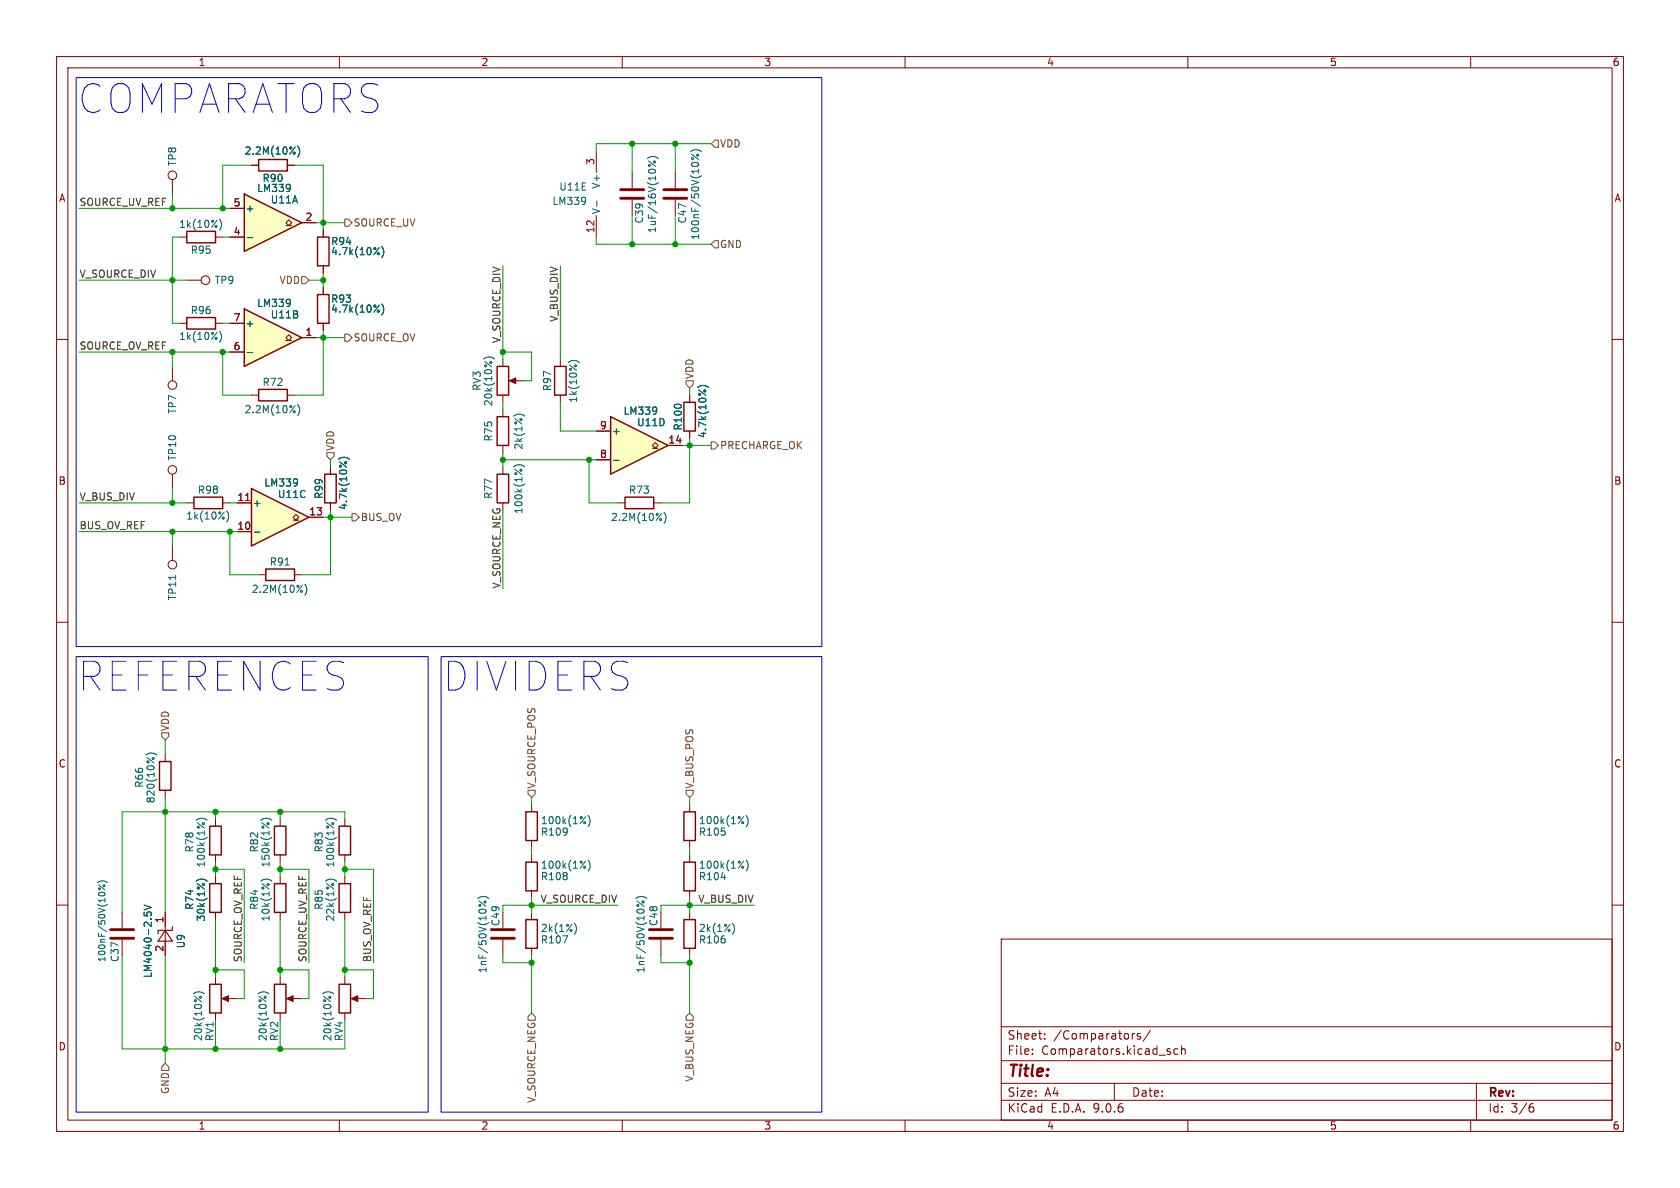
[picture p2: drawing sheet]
<svg xmlns="http://www.w3.org/2000/svg" width="297mm" height="210mm" viewBox="0 0 297 210" stroke-linecap="round" stroke-linejoin="round" font-family="sans-serif">
<g fill="none" stroke="#840000" stroke-width=".18">
<path d="M10 10h277v190h-277zM12 12h273v186h-273zM60 10v2M110 10v2M160 10v2M210 10v2M260 10v2M10 60h2M44.4 69.9h1.3M50.8 69.9h1.3M285 60h2M10 110h2"/>
<path d="M285 110h2M94 151.1v1.3M94 157.5v1.3M10 160h2M177 166h108v32h-108zM285 160h2M60 198v2M110 198v2M160 198v2M177 194.5h108M177 191.5h108M177 187.5h108"/>
<path d="M177 181.5h108M182.5 186.3v.1M182.5 185.5v.1M184.7 183.6v.1M184.7 182.8v.1M197 191.5v3M200.6 182.7l-.3 .1-.1 .2M201.6 182.8l-.4-.1-.2 .2 .1 .2 .5 .2v.3h-.6M203.4 182.1l-1.3 2M206.5 185.9l.4 .1 .1 .2-.3 .2h-.2M206.5 185.4l.4 .1M208.2 185.5l-.4-.1-.3 .3v.4l.2 .2h.5"/>
<path d="M208.9 185.5l.2-.1 .4 .1v.9M208.9 184.9v1.5M210 198v2M260 198v2M261 191.5v6.5M270.6 195.7h.4l.2 .3-.1 .5-.5 .1M271 195.1l-.4 .1"/>
</g>
<path d="M45.7 68.8h5.1v2.1h-5.1zM93 152.4h2v5.1h-2z" fill="none" stroke="#840000" stroke-width=".25"/>
<path d="M52.6 71.5a1.46 1.46 0 0 1 0 2M104 152a1.46 1.46 0 0 1 0 2" fill="none" stroke="#006464" stroke-width=".18"/>
<path d="M44.4 86.4l10.2 5-10.2 5.1z" fill="#ffffc2"/>
<g fill="none" stroke="#840000" stroke-width=".25">
<path d="M33 40.9h5.1v2h-5.1zM120.9 71.1h2v5.1h-2zM34.3 87.9h5.1v2h-5.1zM44.4 86.4l10.2 5-10.2 5.1zM57.4 83.8h2v5.1h-2zM87.9 83.8h2v5.1h-2zM47 100.6h5.1v2h-5.1zM28.2 134.6h2v5.1h-2zM93 143.5h2v5.1h-2zM120.9 143.5h2v5.1h-2zM120.9 152.4h2v5.1h-2zM93 162.6h2v5h-2z"/>
<path d="M120.9 162.6h2v5h-2z"/>
</g>
<g fill="none" stroke="#840000" stroke-width=".18">
<path d="M111.8 30.5v2.8M111.8 35.3v2.8M119.4 30.5v2.8M119.4 35.3v2.8M31.7 41.9h1.3M38.1 41.9h1.3M121.9 69.9v1.2M121.9 76.2v1.3M30.5 83.8v2.6M33 88.9h1.3M39.4 88.9h1.2M41.9 88.9h2.5"/>
<path d="M41.9 94h2.5M51.8 91.9h.5l-.5-.5 .5-.5 .5 .5-.5 .5h.5M54.6 91.4h2.5M58.4 82.6v1.2M58.4 88.9v1.3M88.9 82.6v1.2M88.9 88.9v1.3M45.7 101.6h1.3M52.1 101.6h1.2M29.2 133.4v1.2M29.2 139.7v1.3M94 142.2v1.3"/>
<path d="M94 148.6v1.3M121.9 142.2v1.3M121.9 148.6v1.3M121.9 151.1v1.3M121.9 157.5v1.3M21.6 161.3v2.8M21.6 166.1v2.8M29.2 161.3v7.6M88.9 166.1v2.8M94 161.3v1.3M94 167.6v1.3M116.8 166.1v2.8"/>
<path d="M121.9 161.3v1.3M121.9 167.6v1.3"/>
<circle cx="30.5" cy="83.1" r=".76"/>
</g>
<path d="M43.4 88.5h.7" fill="none" stroke="#a90000" stroke-width=".18"/>
<g fill="none" stroke="#006464" stroke-width=".18">
<path d="M38.8 38.8a1.46 1.46 0 0 1 0 1.9M114.4 28a1.46 1.46 0 0 1 2 0M114.6 28.5l1.3 .9M122.1 26.8a1.46 1.46 0 0 1 1.9 0M122.2 27.2l1.3 1M123.3 68.5a1.46 1.46 0 0 1 2 0M123.5 68.9l1.3 1M124.4 69.1l.2-.2 .2 .2M40.1 90.3a1.46 1.46 0 0 1 0 1.9M45 94.1h.9M50.4 99.9h.7M52.5 84.8v.8"/>
<path d="M52.6 85.2l-.1 .1M59.8 81.2a1.46 1.46 0 0 1 2 0M60 81.6l1.3 1M60.9 81.8l.2-.2 .2 .2M90.8 82.5a1.46 1.46 0 0 1 2 0M53.9 103.3a1.46 1.46 0 0 1 0 1.9M25.8 133.5a1.46 1.46 0 0 1 1.9 0M26 133.9l1.2 1M26.9 134h.3M17.2 156a1.31 1.31 0 0 1 1.8 0M17.4 156.4l1.2 .9M25.5 160l1.2 .4-1.2 .4"/>
<path d="M84.5 158.8a1.46 1.46 0 0 1 1.9 0M84.7 159.3l1.2 .9M104 144.2a1.46 1.46 0 0 1 0 1.9M112.4 158.8a1.46 1.46 0 0 1 1.9 0M112.6 159.3l1.3 .9M127.5 155.1h.8M131.9 144.2a1.46 1.46 0 0 1 0 1.9M131.9 152a1.46 1.46 0 0 1 0 2M25.5 161.3v.6M26 161.9v-.5l.2-.2 .5 .1v.6M100.3 165.4l-.5 1.3M101.6 163.3a1.49 1.49 0 0 1 0 1.8"/>
<path d="M129.5 163.3a1.49 1.49 0 0 1 0 1.8"/>
<circle cx="114.8" cy="29.2" r=".18"/>
<circle cx="115.7" cy="28.6" r=".18"/>
<circle cx="122.4" cy="28" r=".18"/>
<circle cx="123.3" cy="27.4" r=".18"/>
<circle cx="17.6" cy="157.1" r=".16"/>
<circle cx="18.4" cy="156.6" r=".16"/>
<circle cx="85.7" cy="159.4" r=".18"/>
<circle cx="113.7" cy="159.4" r=".18"/>
<circle cx="84.8" cy="160.1" r=".18"/>
<circle cx="112.8" cy="160.1" r=".18"/>
</g>
<path d="M109.7 35.1h4.1M109.7 33.5h4.1M117.3 35.1h4.1M117.3 33.5h4.1M19.6 164.3h4M19.6 165.9h4M86.9 164.3h4M86.9 165.9h4M114.8 164.3h4.1M114.8 165.9h4.1" fill="none" stroke="#840000" stroke-width=".51"/>
<path d="M29.2 164.5l1.3 1.9h-2.6zM30.5 163.8v.7h-2.6v.6" fill="none" stroke="#840000" stroke-width=".2"/>
<path d="M43.2 34.3l10.1 5.1-10.1 5.1z" fill="#ffffc2"/>
<path d="M43.2 34.3l10.1 5.1-10.1 5.1zM45.7 28.2h5.1v2h-5.1zM87.9 73.7h2v5h-2zM87.9 64.8h2v5.1h-2zM98 64.8h2.1v5.1h-2.1zM110.5 87.9h5.1v2h-5.1zM59.9 156.2h2.1v5.1h-2.1zM37.1 174h2v5.1h-2zM48.5 174h2v5.1h-2zM59.9 174h2.1v5.1h-2.1z" fill="none" stroke="#840000" stroke-width=".25"/>
<g fill="none" stroke="#840000" stroke-width=".18">
<path d="M30.5 31.8v2.5M40.6 36.8h2.6M44.4 29.2h1.3M50.5 39.9h.6l-.6-.5 .6-.5 .5 .5-.5 .5h.5M50.8 29.2h1.3M53.3 39.4h2.6M105.4 26.7v3.8M105.4 38.1v3.8M40.6 41.9h2.6M88.9 63.5v1.3M88.9 69.9v1.2M88.9 72.4v1.3"/>
<path d="M88.9 78.7v1.3M90.4 67.3h2.3M99.1 63.5v1.3M99.1 69.9v1.2M30.5 96.5v2.6M109.2 88.9h1.3M115.6 88.9h1.2M61 154.9v1.3M38.1 172.7v1.3M38.1 179.1v1.2M39.6 176.5h2.3M49.5 172.7v1.3"/>
<path d="M49.5 179.1v1.2M51.1 176.5h2.2M61 161.3v1.3M61 172.7v1.3M61 179.1v1.2M62.5 176.5h2.3"/>
<circle cx="30.5" cy="31" r=".76"/>
<circle cx="30.5" cy="99.8" r=".76"/>
</g>
<g fill="none" stroke="#006464" stroke-width=".18">
<path d="M51.3 32.7v.9M51.3 33.1v.1M52.6 25.8a1.46 1.46 0 0 1 0 1.9M103.5 35v.8M103.5 35.4v.1M105.5 35.5v1M43.7 42h1M85.5 63.5a1.46 1.46 0 0 1 1.9 0M90.9 73.5a1.49 1.49 0 0 1 1.8 0M100.5 64.1a1.46 1.46 0 0 1 1.9 0M117.4 90.6a1.46 1.46 0 0 1 0 1.9M31.1 101.7v.7"/>
<path d="M57.5 155.8a1.46 1.46 0 0 1 2 0M34.2 175.7a1.46 1.46 0 0 1 1.9 0M45.6 175.7a1.46 1.46 0 0 1 1.9 0M57 175.7a1.46 1.46 0 0 1 2 0"/>
</g>
<g fill="#840000" stroke="#840000" stroke-width=".18">
<path d="M90 67.3l1.2-.5v1z"/>
<path d="M62.1 176.5l1.1-.5v1z"/>
<path d="M39.2 176.5l1.2-.5v1z"/>
<path d="M50.7 176.5l1.1-.5v1z"/>
</g>
<path d="M107.9 73.7l10.2 5-10.2 5.1z" fill="#ffffc2"/>
<path d="M33 56.1h5.1v2.1h-5.1zM56.1 52.1h2.1v5.1h-2.1zM107.9 73.7l10.2 5-10.2 5.1zM37.1 156.2h2v5.1h-2zM37.1 146.1h2v5h-2zM48.5 146.1h2v5h-2zM48.5 156.2h2v5.1h-2zM59.9 146.1h2.1v5h-2.1z" fill="none" stroke="#840000" stroke-width=".25"/>
<g fill="none" stroke="#840000" stroke-width=".18">
<path d="M31.7 57.2h1.3M33 49.5h2.6M38.1 57.2h1.3M57.1 50.8v1.3M57.1 57.2v1.2M30.5 64.8v2.5M105.4 76.2h2.5M115.3 79.2h.5l-.5-.5 .5-.5 .5 .5-.5 .5h.5M118.1 78.7h2.5M105.4 81.3h2.5M38.1 144.8v1.3M38.1 151.1v1.3"/>
<path d="M38.1 154.9v1.3M49.5 144.8v1.3M49.5 151.1v1.3M49.5 154.9v1.3M61 144.8v1.3M61 151.1v1.3M38.1 161.3v1.3M49.5 161.3v1.3"/>
<circle cx="36.3" cy="49.5" r=".76"/>
<circle cx="30.5" cy="68.1" r=".76"/>
</g>
<path d="M38.8 58.6a1.46 1.46 0 0 1 0 1.9M66.9 54.8l.2 .2-.2 .2M67.1 53.9l-1 1.3M67.5 53.7a1.46 1.46 0 0 1 0 2M116 72.1v.8M116.1 72.5l-.1 .1M108.5 81.4h.9M34.7 155.8a1.46 1.46 0 0 1 1.9 0M34.7 145a1.46 1.46 0 0 1 1.9 0M46.1 155.8a1.46 1.46 0 0 1 2 0M46.1 145a1.46 1.46 0 0 1 2 0M57.5 145a1.46 1.46 0 0 1 2 0" fill="none" stroke="#006464" stroke-width=".18"/>
<path d="M43.2 54.6l10.1 5.1-10.1 5.1z" fill="#ffffc2"/>
<path d="M43.2 54.6l10.1 5.1-10.1 5.1zM56.1 41.9h2.1v5.1h-2.1z" fill="none" stroke="#840000" stroke-width=".25"/>
<g fill="none" stroke="#840000" stroke-width=".18">
<path d="M40.6 36.8h2.6M44.4 29.2h1.3M50.8 29.2h1.3M53.3 39.4h2.6M40.6 57.2h2.6M40.6 41.9h2.6M53.3 59.7h2.6M57.1 40.6v1.3M57.1 47v1.3M57.1 50.8v1.3M57.1 57.2v1.2M40.6 62.2h2.6"/>
<path d="M50.5 60.2h.6l-.6-.5 .6-.5 .5 .5-.5 .5h.5M105.4 76.2h2.5M118.1 78.7h2.5M121.9 69.9v1.2M121.9 76.2v1.3M41.9 88.9h2.5M41.9 94h2.5M54.6 91.4h2.5M58.4 82.6v1.2M58.4 88.9v1.3M105.4 81.3h2.5M38.1 154.9v1.3"/>
<path d="M29.2 161.3v2.5M29.2 166.4v2.5M38.1 161.3v1.3"/>
</g>
<g fill="none" stroke="#006464" stroke-width=".18">
<path d="M51.3 32.7v.9M51.3 33.1v.1M52.6 25.8a1.46 1.46 0 0 1 0 1.9M43.7 42h1M51.3 53v.9M51.3 53.4v.2M66.9 44.7l.2 .1-.2 .2M66.9 54.8l.2 .2-.2 .2M67.1 43.8l-1 1.2M67.1 53.9l-1 1.3M67.5 43.6a1.46 1.46 0 0 1 0 1.9M67.5 53.7a1.46 1.46 0 0 1 0 2"/>
<path d="M43.7 62.3h1M116 72.1v.8M116.1 72.5l-.1 .1M123.3 68.5a1.46 1.46 0 0 1 2 0M123.5 68.9l1.3 1M124.4 69.1l.2-.2 .2 .2M45 94.1h.9M52.5 84.8v.8M52.6 85.2l-.1 .1M59.8 81.2a1.46 1.46 0 0 1 2 0M60 81.6l1.3 1M60.9 81.8l.2-.2 .2 .2"/>
<path d="M108.5 81.4h.9M25.5 160l1.2 .4-1.2 .4M34.7 155.8a1.46 1.46 0 0 1 1.9 0M25.5 161.3v.6M26 161.9v-.5l.2-.2 .5 .1v.6"/>
</g>
<g fill="none" stroke="#725600" stroke-width=".18">
<path d="M61 38.7h.6l.6 .7-.6 .6h-.6zM126.4 24.8h.6v1.2h-.6l-.7-.6zM53.3 48.9h.7l.6 .6-.6 .7h-.7zM61 59.1h.6l.6 .6-.6 .6h-.6zM126.4 42.5h.6v1.3h-.6l-.7-.6zM121.3 67.3h1.3v.6l-.7 .7-.6-.7zM125.7 78.1h.7l.6 .6-.6 .7h-.7zM57.8 80h1.3v.6l-.7 .7-.6-.7zM62.2 90.8h.7l.6 .6-.6 .7h-.7zM28.6 129.5h1.2v.7l-.6 .6-.6-.6zM93.3 139.7h1.3v.6l-.6 .7-.7-.7zM121.3 139.7h1.3v.6l-.7 .7-.6-.7z"/>
<path d="M94 179.1l.6 .6v.6h-1.3v-.6zM121.9 179.1l.7 .6v.6h-1.3v-.6zM29.2 188l.6 .6v.6h-1.2v-.6z"/>
</g>
<g fill="none" stroke="#009600" stroke-width=".18">
<path d="M14 36.8h26.6M30.5 34.3v2.5M44.4 29.2h-5v7.6M52.1 29.2h5v11.4M55.9 39.4h5.1M111.8 25.4v5.1M111.8 38.1v5.1M119.4 25.4v5.1M119.4 38.1v5.1M125.7 25.4h-20.3v1.3M14 49.5h19M31.7 41.9h-1.2v15.3h1.2"/>
<path d="M39.4 57.2h1.2M39.4 41.9h1.2M54.6 49.5h2.5M55.9 59.7h5.1M57.1 58.4v11.5h-5M57.1 48.3v2.5M88.9 47v16.5M99.1 47v16.5M105.4 41.9v1.3h20.3M14 62.2h26.6M30.5 62.2v2.6M39.4 62.2v7.7h5"/>
<path d="M88.9 62.2h5.1v5.1h-1.3M88.9 71.1v1.3M99.1 71.1v5.1h6.3M120.6 78.7h5.1M121.9 68.6v1.3M121.9 77.5v11.4h-5.1M14 94h27.9M14 88.9h19M30.5 86.4v2.5M30.5 94v2.5M40.6 94v7.6h5.1M40.6 88.9h1.3"/>
<path d="M57.1 91.4h5.1M58.4 90.2v11.4h-5.1M58.4 81.3v1.3M88.9 80v2.6M88.9 90.2v13.9M88.9 81.3h16.5M104.1 81.3v7.6h5.1M29.2 130.8v2.6M29.2 141v20.3M38.1 153.7h5.1v16.5M38.1 143.5v1.3M38.1 152.4v2.5"/>
<path d="M49.5 153.7h5.1v16.5M49.5 143.5v1.3M49.5 152.4v2.5M61 144.8v-1.3h-39.4v17.8M61 153.7h5v16.5M61 152.4v2.5M94 141v1.2M94 149.9v1.2M94 158.8v2.5M121.9 141v1.2M121.9 149.9v1.2M121.9 158.8v2.5"/>
<path d="M21.6 168.9v16.5h39.4v-5.1M29.2 168.9v19.1M38.1 162.6v10.1M38.1 171.5h5.1v5h-1.3M49.5 162.6v10.1M49.5 171.5h5.1v5h-1.3M61 162.6v10.1M61 171.5h5v5h-1.2M88.9 168.9v1.3h5.1M94 168.9v10.2M109.2 160h-20.3v1.3M116.8 168.9v1.3h5.1"/>
<path d="M121.9 168.9v10.2M133.3 160h-16.5v1.3M38.1 180.3v5.1M49.5 180.3v5.1"/>
</g>
<path d="M13.5 13.7h131.8v100.6h-131.8zM13.5 116.1h62.2v80.5h-62.2zM78 116.1h67.3v80.5h-67.3z" fill="none" stroke="#0000c2" stroke-width=".18"/>
<path d="M43.4 88.5h.7" fill="none" stroke="#a90000" stroke-width=".18"/>
<g fill="#009600" stroke="#009600" stroke-width=".18">
<circle cx="94" cy="170.2" r=".46"/>
<circle cx="121.9" cy="170.2" r=".46"/>
<circle cx="121.9" cy="160" r=".46"/>
<circle cx="94" cy="160" r=".46"/>
<circle cx="39.4" cy="36.8" r=".46"/>
<circle cx="57.1" cy="39.4" r=".46"/>
<circle cx="30.5" cy="36.8" r=".46"/>
<circle cx="39.4" cy="62.2" r=".46"/>
<circle cx="57.1" cy="49.5" r=".46"/>
<circle cx="30.5" cy="62.2" r=".46"/>
<circle cx="30.5" cy="49.5" r=".46"/>
<circle cx="57.1" cy="59.7" r=".46"/>
<circle cx="119.4" cy="43.2" r=".46"/>
<circle cx="121.9" cy="78.7" r=".46"/>
<circle cx="111.8" cy="43.2" r=".46"/>
<circle cx="88.9" cy="62.2" r=".46"/>
<circle cx="104.1" cy="81.3" r=".46"/>
<circle cx="119.4" cy="25.4" r=".46"/>
<circle cx="111.8" cy="25.4" r=".46"/>
<circle cx="38.1" cy="143.5" r=".46"/>
<circle cx="49.5" cy="143.5" r=".46"/>
<circle cx="29.2" cy="143.5" r=".46"/>
<circle cx="61" cy="171.5" r=".46"/>
<circle cx="38.1" cy="153.7" r=".46"/>
<circle cx="61" cy="153.7" r=".46"/>
<circle cx="49.5" cy="153.7" r=".46"/>
<circle cx="49.5" cy="185.4" r=".46"/>
<circle cx="38.1" cy="185.4" r=".46"/>
<circle cx="29.2" cy="185.4" r=".46"/>
<circle cx="49.5" cy="171.5" r=".46"/>
<circle cx="38.1" cy="171.5" r=".46"/>
<circle cx="88.9" cy="81.3" r=".46"/>
<circle cx="30.5" cy="88.9" r=".46"/>
<circle cx="30.5" cy="94" r=".46"/>
<circle cx="58.4" cy="91.4" r=".46"/>
<circle cx="40.6" cy="94" r=".46"/>
</g>
<g font-size="7.1" fill="#0000c2">
<text x="13.5" y="20.3">COMPARATORS</text>
<text x="13.5" y="122.4">REFERENCES</text>
<text x="78" y="122.4">DIVIDERS</text>
</g>
<text font-size="2.8" fill="#840000" x="178" y="190.9">Title:</text>
<g font-size="2.1" fill="#840000">
<text x="178" y="184">Sheet:</text>
<text x="186.2" y="184">/Comparators/</text>
<text x="178" y="186.7">File:</text>
<text x="184.1" y="186.7">Comparators.kicad_sch</text>
<text x="178" y="196.9">KiCad</text>
<text x="178" y="194.1">Size:</text>
<text x="184.7" y="194.1">A4</text>
<text x="185.7" y="196.9">E.D.A.</text>
<text x="193.3" y="196.9">9.0.6</text>
<text x="200" y="194.1">Date:</text>
<text x="263" y="194.3">Rev:</text>
<text x="263" y="196.9">Id:</text>
<text x="267.1" y="196.9">3/6</text>
</g>
<g font-size="1.8" fill="#840000">
<text x="35" y="11.9">1</text>
<text x="85" y="11.9">2</text>
<text x="135" y="11.9">3</text>
<text x="185" y="11.9">4</text>
<text x="235" y="11.9">5</text>
<text x="285" y="11.9">6</text>
<text x="10.3" y="35.9">A</text>
<text x="285.3" y="35.9">A</text>
<text x="10.3" y="85.9">B</text>
<text x="285.3" y="85.9">B</text>
<text x="10.3" y="135.9">C</text>
<text x="285.3" y="135.9">C</text>
<text x="10.3" y="185.9">D</text>
<text x="285.3" y="185.9">D</text>
<text x="35" y="199.9">1</text>
<text x="85" y="199.9">2</text>
<text x="135" y="199.9">3</text>
<text x="185" y="199.9">4</text>
<text x="235" y="199.9">5</text>
<text x="285" y="199.9">6</text>
</g>
<g font-size="1.8" fill="#006464">
<text x="31.3" y="29.5" transform="rotate(-90 31.3 29.5)">TP8</text>
<text x="43.1" y="27.5">2.2M(10%)</text>
<text x="45.4" y="34.1">LM339</text>
<text x="46.3" y="32.4">R90</text>
<text x="98.8" y="33.9">U11E</text>
<text x="106.3" y="33.5" transform="rotate(-90 106.3 33.5)">V+</text>
<text x="31.6" y="40.5">1k(10%)</text>
<text x="43.3" y="37.7">+</text>
<text x="47.8" y="36.2">U11A</text>
<text x="97.6" y="36.4">LM339</text>
<text x="106.3" y="38" transform="rotate(-90 106.3 38)">V-</text>
<text x="113.9" y="39.6" transform="rotate(-90 113.9 39.6)">C39</text>
<text x="116.2" y="41.3" transform="rotate(-90 116.2 41.3)">1uF/16V(10%)</text>
<text x="121.5" y="39.6" transform="rotate(-90 121.5 39.6)">C47</text>
<text x="33.6" y="45.1">R95</text>
<text x="58.4" y="45.3">4.7k(10%)</text>
<text x="58.4" y="43.5">R94</text>
<text x="123.8" y="42.5" transform="rotate(-90 123.8 42.5)">100nF/50V(10%)</text>
<text x="37.9" y="50.4">TP9</text>
<text x="58.4" y="53.7">R93</text>
<text x="33.6" y="55.7">R96</text>
<text x="43.3" y="58">+</text>
<text x="45.4" y="54.5">LM339</text>
<text x="47.8" y="56.5">U11B</text>
<text x="58.4" y="55.5">4.7k(10%)</text>
<text x="31.6" y="60.3">1k(10%)</text>
<text x="46.3" y="68.4">R72</text>
<text x="85.2" y="69.2" transform="rotate(-90 85.2 69.2)">RV3</text>
<text x="87.2" y="71.9" transform="rotate(-90 87.2 71.9)">20k(10%)</text>
<text x="97.6" y="69.3" transform="rotate(-90 97.6 69.3)">R97</text>
<text x="102.2" y="71.3" transform="rotate(-90 102.2 71.3)">1k(10%)</text>
<text x="31.3" y="73.3" transform="rotate(-90 31.3 73.3)">TP7</text>
<text x="43.1" y="73.3">2.2M(10%)</text>
<text x="108.1" y="77.1">+</text>
<text x="110.1" y="73.5">LM339</text>
<text x="112.5" y="75.5">U11D</text>
<text x="120.8" y="76.2" transform="rotate(-90 120.8 76.2)">R100</text>
<text x="125.1" y="77.6" transform="rotate(-90 125.1 77.6)">4.7k(10%)</text>
<text x="31.3" y="81.5" transform="rotate(-90 31.3 81.5)">TP10</text>
<text x="87.2" y="78.1" transform="rotate(-90 87.2 78.1)">R75</text>
<text x="92.6" y="79.6" transform="rotate(-90 92.6 79.6)">2k(1%)</text>
<text x="34.9" y="87.5">R98</text>
<text x="44.6" y="89.8">+</text>
<text x="46.6" y="86.2">LM339</text>
<text x="49" y="88.2">U11C</text>
<text x="57.3" y="88.3" transform="rotate(-90 57.3 88.3)">R99</text>
<text x="87.2" y="88.3" transform="rotate(-90 87.2 88.3)">R77</text>
<text x="111.1" y="87.5">R73</text>
<text x="32.8" y="92">1k(10%)</text>
<text x="61.6" y="90.3" transform="rotate(-90 61.6 90.3)">4.7k(10%)</text>
<text x="92.6" y="91" transform="rotate(-90 92.6 91)">100k(1%)</text>
<text x="107.9" y="92.3">2.2M(10%)</text>
<text x="47.6" y="100.2">R91</text>
<text x="31.3" y="106.2" transform="rotate(-90 31.3 106.2)">TP11</text>
<text x="44.4" y="105">2.2M(10%)</text>
<text x="25.5" y="139.4" transform="rotate(-90 25.5 139.4)">R66</text>
<text x="27.5" y="142.1" transform="rotate(-90 27.5 142.1)">820(10%)</text>
<text x="95.5" y="147.9">R109</text>
<text x="95.5" y="145.9">100k(1%)</text>
<text x="123.5" y="147.9">R105</text>
<text x="123.5" y="145.9">100k(1%)</text>
<text x="34.4" y="150.8" transform="rotate(-90 34.4 150.8)">R78</text>
<text x="36.4" y="153.5" transform="rotate(-90 36.4 153.5)">100k(1%)</text>
<text x="45.8" y="150.8" transform="rotate(-90 45.8 150.8)">R82</text>
<text x="47.9" y="153.5" transform="rotate(-90 47.9 153.5)">150k(1%)</text>
<text x="57.3" y="150.8" transform="rotate(-90 57.3 150.8)">R83</text>
<text x="59.3" y="153.5" transform="rotate(-90 59.3 153.5)">100k(1%)</text>
<text x="95.5" y="155.8">R108</text>
<text x="95.5" y="153.8">100k(1%)</text>
<text x="123.5" y="155.8">R104</text>
<text x="123.5" y="153.8">100k(1%)</text>
<text x="34.4" y="161" transform="rotate(-90 34.4 161)">R74</text>
<text x="45.8" y="161" transform="rotate(-90 45.8 161)">R84</text>
<text x="57.3" y="161" transform="rotate(-90 57.3 161)">R85</text>
<text x="32.9" y="167.7" transform="rotate(-90 32.9 167.7)">U9</text>
<text x="36.4" y="163" transform="rotate(-90 36.4 163)">30k(1%)</text>
<text x="47.9" y="163" transform="rotate(-90 47.9 163)">10k(1%)</text>
<text x="59.3" y="163" transform="rotate(-90 59.3 163)">22k(1%)</text>
<text x="88.5" y="163.8" transform="rotate(-90 88.5 163.8)">C49</text>
<text x="95.5" y="167">R107</text>
<text x="95.5" y="164.9">2k(1%)</text>
<text x="116.4" y="163.8" transform="rotate(-90 116.4 163.8)">C48</text>
<text x="123.5" y="167">R106</text>
<text x="123.5" y="164.9">2k(1%)</text>
<text x="21.2" y="170.2" transform="rotate(-90 21.2 170.2)">C37</text>
<text x="27" y="173" transform="rotate(-90 27 173)">LM4040-2.5V</text>
<text x="86.2" y="172.1" transform="rotate(-90 86.2 172.1)">1nF/50V(10%)</text>
<text x="114.1" y="172.1" transform="rotate(-90 114.1 172.1)">1nF/50V(10%)</text>
<text x="35.9" y="184.1" transform="rotate(-90 35.9 184.1)">20k(10%)</text>
<text x="37.9" y="184.1" transform="rotate(-90 37.9 184.1)">RV1</text>
<text x="47.3" y="184.1" transform="rotate(-90 47.3 184.1)">20k(10%)</text>
<text x="49.4" y="184.1" transform="rotate(-90 49.4 184.1)">RV2</text>
<text x="58.8" y="184.1" transform="rotate(-90 58.8 184.1)">20k(10%)</text>
<text x="60.8" y="184.1" transform="rotate(-90 60.8 184.1)">RV4</text>
</g>
<g font-size="1.8" fill="#a90000">
<text x="105.2" y="29.3" transform="rotate(-90 105.2 29.3)">3</text>
<text x="41.2" y="36.6">5</text>
<text x="41.2" y="41.7">4</text>
<text x="53.9" y="39.1">2</text>
<text x="105.2" y="41.3" transform="rotate(-90 105.2 41.3)">12</text>
<text x="41.2" y="56.9">7</text>
<text x="53.9" y="59.4">1</text>
<text x="41.2" y="62">6</text>
<text x="106" y="75.9">9</text>
<text x="106" y="81">8</text>
<text x="118.1" y="78.5">14</text>
<text x="41.9" y="88.6">11</text>
<text x="41.9" y="93.7">10</text>
<text x="54.6" y="91.2">13</text>
<text x="29" y="163.3" transform="rotate(-90 29 163.3)">1</text>
<text x="29" y="168.3" transform="rotate(-90 29 168.3)">2</text>
</g>
<g font-size="1.8" fill="#725600">
<text x="127.2" y="26.3">VDD</text>
<text x="62.4" y="40.2">SOURCE_UV</text>
<text x="127.2" y="44">GND</text>
<text x="49.3" y="50.4">VDD</text>
<text x="62.4" y="60.6">SOURCE_OV</text>
<text x="122.8" y="67.1" transform="rotate(-90 122.8 67.1)">VDD</text>
<text x="59.3" y="79.8" transform="rotate(-90 59.3 79.8)">VDD</text>
<text x="127.2" y="79.6">PRECHARGE_OK</text>
<text x="63.7" y="92.3">BUS_OV</text>
<text x="30.1" y="129.3" transform="rotate(-90 30.1 129.3)">VDD</text>
<text x="94.8" y="139.5" transform="rotate(-90 94.8 139.5)">V_SOURCE_POS</text>
<text x="122.8" y="139.5" transform="rotate(-90 122.8 139.5)">V_BUS_POS</text>
<text x="122.8" y="191.3" transform="rotate(-90 122.8 191.3)">V_BUS_NEG</text>
<text x="30.1" y="193.5" transform="rotate(-90 30.1 193.5)">GND</text>
<text x="94.8" y="195.1" transform="rotate(-90 94.8 195.1)">V_SOURCE_NEG</text>
</g>
<g font-size="1.8" fill="#0f0f0f">
<text x="14" y="36.5">SOURCE_UV_REF</text>
<text x="14" y="49.2">V_SOURCE_DIV</text>
<text x="98.7" y="57" transform="rotate(-90 98.7 57)">V_BUS_DIV</text>
<text x="14" y="61.9">SOURCE_OV_REF</text>
<text x="88.6" y="60.7" transform="rotate(-90 88.6 60.7)">V_SOURCE_DIV</text>
<text x="14" y="88.6">V_BUS_DIV</text>
<text x="14" y="93.6">BUS_OV_REF</text>
<text x="88.6" y="104.1" transform="rotate(-90 88.6 104.1)">V_SOURCE_NEG</text>
<text x="95.5" y="159.7">V_SOURCE_DIV</text>
<text x="123.3" y="159.7">V_BUS_DIV</text>
<text x="42.8" y="170.2" transform="rotate(-90 42.8 170.2)">SOURCE_OV_REF</text>
<text x="54.3" y="170.2" transform="rotate(-90 54.3 170.2)">SOURCE_UV_REF</text>
<text x="65.7" y="170.2" transform="rotate(-90 65.7 170.2)">BUS_OV_REF</text>
</g>
<text font-size="1.6" fill="#006464" x="18.8" y="170.2" transform="rotate(-90 18.8 170.2)">100nF/50V(10%)</text>
</svg>
